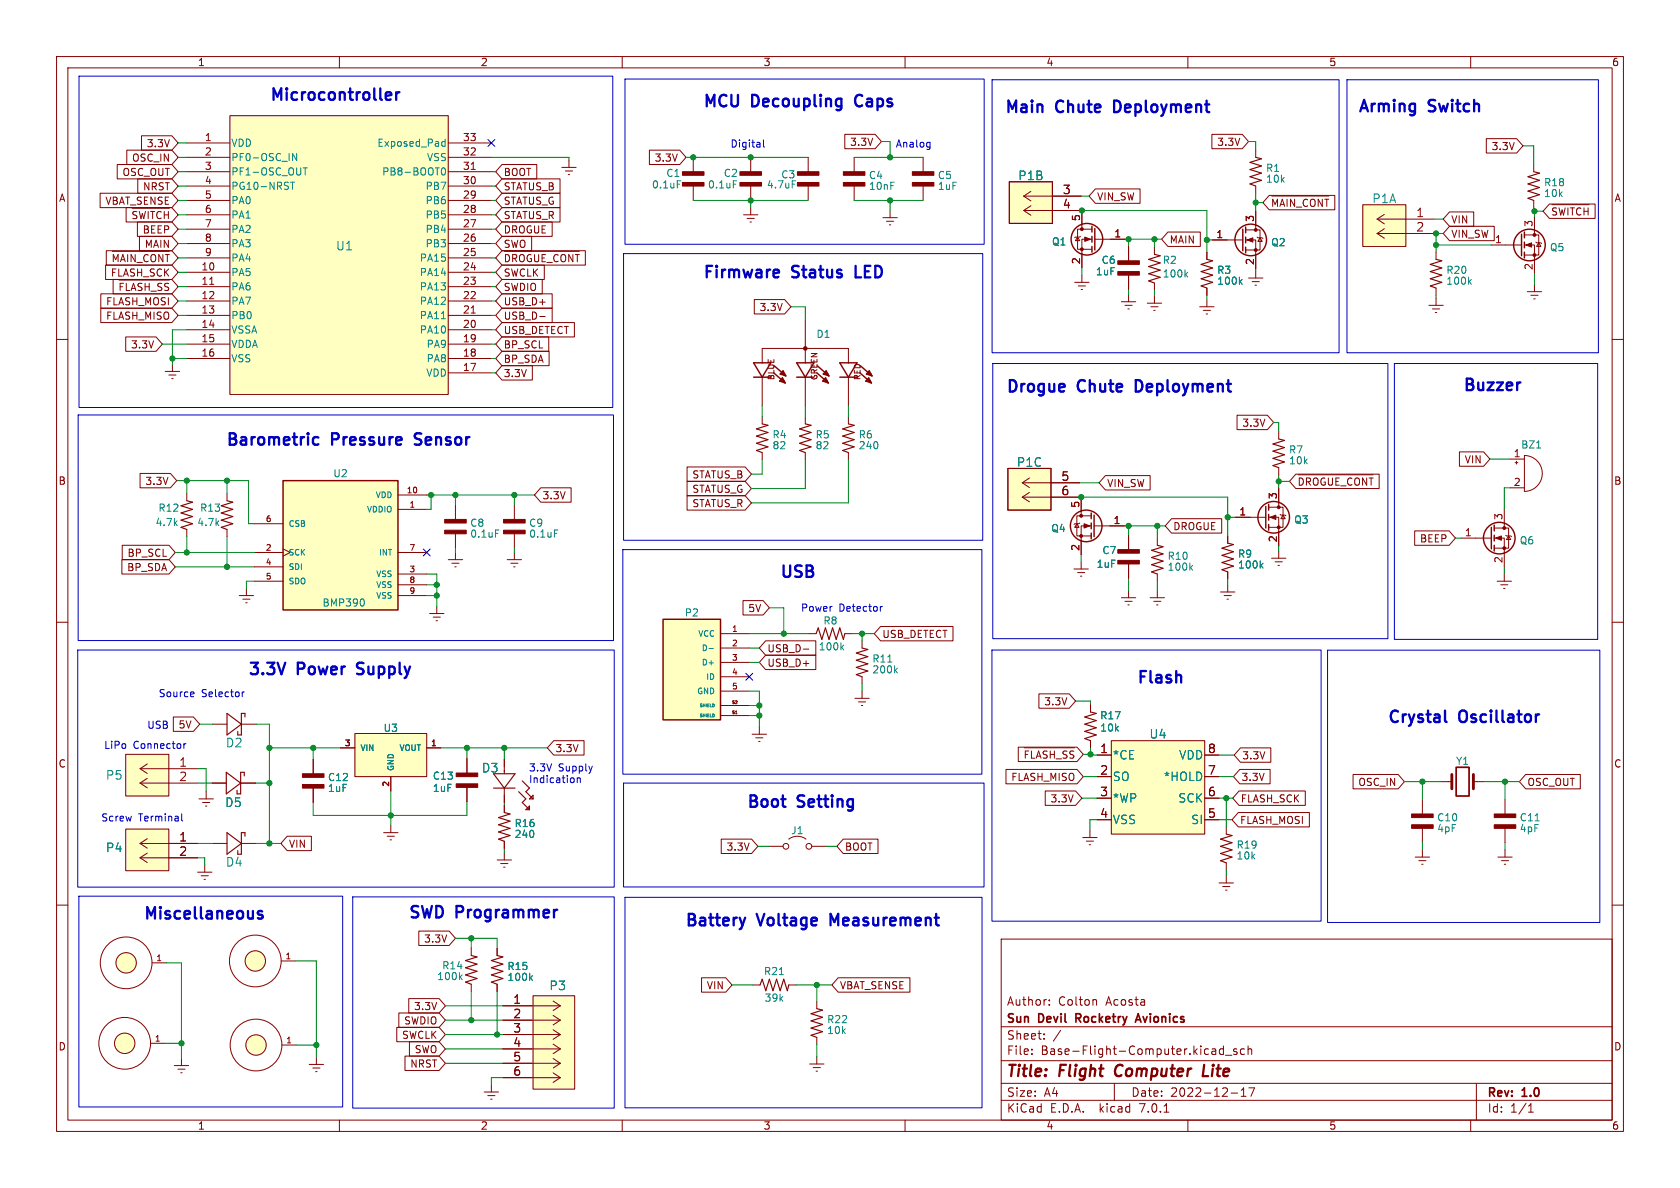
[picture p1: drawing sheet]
<svg xmlns="http://www.w3.org/2000/svg" width="297mm" height="210mm" viewBox="0 0 297 210" stroke-linecap="round" stroke-linejoin="round" font-family="sans-serif">
<g fill="none" stroke="#840000" stroke-width=".18">
<path d="M10 10h277v190h-277zM12 12h273v186h-273zM60 10v2M110 10v2M160 10v2M210 10v2M260 10v2M17.7 34.2h12.7l1.1 1.2-1.1 1.3h-12.7zM20.7 29.1h9.7l1.1 1.3-1.1 1.2h-9.7zM22.3 36.7h8.1l1.1 1.3-1.1 1.2h-8.1zM22.4 26.5h8l1.1 1.3-1.1 1.3h-8zM23.4 36.8h6.5"/>
<path d="M24.2 37.4h-.5l-.2 .2M24.3 39.2h6.1l1.1 1.3-1.1 1.3h-6.1zM24.4 31.6h6l1.1 1.3-1.1 1.3h-6zM24.6 37.4l.3 1.3M25 24h5.4l1.1 1.3-1.1 1.2h-5.4zM25.7 37.4l-.3 1.3M26.2 37.4v1.3M26.6 37.4h.7M27 37.4v1.3M28.5 37.5l-.4-.1-.3 .3M29 37.4v1.3M29.8 37.4v1.3"/>
<path d="M33 25.3h7.6M33 27.8h7.6M33 38h7.6M33 35.4h7.6M33 30.4h7.6M33 32.9h7.6M40.6 20.4h38.6v49.3h-38.6zM79.2 25.3h7.7M79.2 27.8h7.7M79.2 38h7.7M79.2 35.4h7.7M79.2 30.4h7.7"/>
<path d="M79.2 32.9h7.7M83.3 29.9h.7M88.7 29.1h6.2v2.5h-6.2l-1.1-1.2zM88.7 39.2h8.9v2.6h-8.9l-1.1-1.3zM88.7 34.2h10.3v2.5h-10.3l-1.1-1.3zM88.7 36.7h10.3v2.5h-10.3l-1.1-1.2zM88.7 31.6h10.3v2.6h-10.3l-1.1-1.3zM99.3 29.6h2.6M99.9 30.2h1.3M100.5 30.9h.2M100.6 28.3v1.3M114.8 26.5h5.4l1.1 1.3-1.1 1.3h-5.4z"/>
<path d="M122.6 27.8v2.6M122.6 32.9v2.5M131.4 38h2.6M132.1 38.6h1.2M132.6 39.2h.2M132.7 27.8v2.6M132.7 32.9v2.5M132.7 36.7v1.3M142.9 27.8v2.6M142.9 32.9v2.5M149.4 23.7h5.3l1.1 1.3-1.1 1.3h-5.3zM151 27.8v2.6"/>
<path d="M151 32.9v2.5M156.1 38.5h2.5M156.7 39.1h1.3M157.2 39.8h.3M157.4 37.2v1.3M163.2 27.8v2.6M163.2 32.9v2.5M178.4 32.1h7.7v7.4h-7.7zM181 37.2h10.1M181 37.2l1.2 .8M181 34.7h10.1M181 34.7l1.2 .8"/>
<path d="M182.2 36.4l-1.2 .8M182.2 33.8l-1.2 .9M191.3 37.2v3.3M193.6 33.4h8v2.5h-8l-1.1-1.2zM214.2 23.7h5.4l1.1 1.3-1.1 1.3h-5.4zM222 26.5v1.3M222 32.9v1.3M222 37.3v3.3M224.4 34.5h11.6v2.6h-11.6l-1.1-1.3zM224.8 34.7h10.1M225 36.5v-1.3l.4 .9 .4-.9v1.3M226.3 36.5l.4-1.3 .4 1.3"/>
<path d="M227.5 35.2v1.3M228.9 35.2v1.3l-.8-1.3v1.3M231.2 35.3l-.4-.1-.4 .3M231.6 35.6a.42 .42 0 0 1 .5-.4 .42 .42 0 0 1 .4 .4M233.8 35.2v1.3l-.8-1.3v1.3M234.2 35.2h.7M234.6 35.2v1.3M240.9 36.2h7.6v7.4h-7.6zM243.5 38.7h10.1M243.5 38.7l1.2 .9M244.7 37.9l-1.2 .8M256.3 37.5h4.2v2.5h-4.2l-1.2-1.3z"/>
<path d="M262.8 24.5h5.3l1.1 1.3-1.1 1.3h-5.3zM271.1 29.1v1.3M271.1 35.4v1.3M271.3 38.2v3.3M273.9 36.1h8.1v2.5h-8.1l-1.1-1.3zM274.4 36.2h6.5M275.2 36.8l-.5-.1-.2 .3M275.6 36.7l.3 1.3M276.7 36.7l-.3 1.3M277.2 36.7v1.3M277.6 36.7h.7M278 36.7v1.3"/>
<path d="M279.5 36.9l-.4-.2-.3 .3M280 36.7v1.3M280.8 36.7v1.3M10 60h2M17.8 51.9h12.6l1.1 1.3-1.1 1.3h-12.6zM17.8 54.5h12.6l1.1 1.3-1.1 1.2h-12.6zM18.7 46.9h11.7l1.1 1.2-1.1 1.3h-11.7zM18.8 44.3h11.6l1.1 1.3-1.1 1.3h-11.6zM19.9 44.4h10M20 49.4h10.4l1.1 1.3-1.1 1.2h-10.4zM20 46.3v-1.3l.5 .9 .4-.9v1.3M21.1 49.5h8.8"/>
<path d="M21.3 46.3l.4-1.3 .4 1.3M21.8 50.1h-.6v1.3M22.2 59.6h5.4l1.1 1.2-1.1 1.3h-5.4zM22.3 50.1v1.3M22.6 45v1.3M23.2 51.4l.4-1.3 .4 1.3M23.9 45v1.3l-.7-1.3v1.3M24.7 41.8h5.7l1.1 1.3-1.1 1.2h-5.7zM25.1 50.1h-.5l-.2 .2M25.7 50.1v1.3M26.2 45.1l-.4-.1-.3 .3M26.4 50.1v1.3"/>
<path d="M26.7 45.4a.42 .42 0 0 1 .4-.4 .42 .42 0 0 1 .4 .4M28.6 50.1h-.5l-.2 .2M28.8 45v1.3l-.7-1.3v1.3M29.2 45h.7M29.6 45v1.3M29.8 50.1h-.5l-.2 .2M33 48.1h7.6M33 50.7h7.6M33 53.2h7.6M33 55.8h7.6M33 58.3h7.6M33 45.6h7.6"/>
<path d="M33 43.1h7.6M33 40.5h7.6M37.1 50.3h.7M79.2 48.1h7.7M79.2 50.7h7.7M79.2 53.2h7.7M79.2 55.8h7.7M79.2 58.3h7.7M79.2 45.6h7.7M79.2 43.1h7.7M79.2 40.5h7.7M83.3 55.3h.7"/>
<path d="M88.7 49.4h7.2v2.5h-7.2l-1.1-1.2zM88.7 46.9h7.5v2.5h-7.5l-1.1-1.3zM88.7 44.3h14.8v2.6h-14.8l-1.1-1.3zM88.7 41.8h5.3v2.5h-5.3l-1.1-1.2zM88.7 57h12.8v2.6h-12.8l-1.1-1.3zM88.7 59.6h8.3v2.5h-8.3l-1.1-1.3zM88.7 51.9h8.9v2.6h-8.9l-1.1-1.3zM88.7 54.5h8.9v2.5h-8.9l-1.1-1.2zM89.2 44.4h13.2M90 45.3l-.2-.2-.4-.1v1.3M91.4 45.2l-.3-.2h-.5v1.3M91.8 45.4a.42 .42 0 0 1 .5-.4 .42 .42 0 0 1 .4 .4"/>
<path d="M93.9 45.1h-.5l-.2 .2M94.5 45v1M95.2 45v1M95.4 55.9h1M96.4 45h-.6v1.3M98.7 45.1l-.4-.1-.4 .3M99.2 45.4a.42 .42 0 0 1 .4-.4 .42 .42 0 0 1 .4 .4M101.3 45v1.3l-.8-1.3v1.3M101.7 45h.7M102.1 45v1.3M133.3 53h5.4l1.1 1.2-1.1 1.3h-5.4zM142.4 56.5v7.6"/>
<path d="M190 49.9h2.5M190.5 41.9l.4 .6h-.8zM190.6 50.5h1.3M191 41.8l-.1 .1h-.8l-.1 .1M191.1 51.2h.3M191.3 48.6v1.3M193 42.3h-1.7v5.1M193 40.5h-2.5v3.6h2.5M193.5 42.3h5.4M198.2 53.3h2.6M198.9 54h1.3M199.4 54.6h.2"/>
<path d="M199.5 43.6v2.5M199.5 48.6v2.6M199.5 52.1v1.2M202.8 53.6h2.6M203.5 54.2h1.2M204 54.9h.2M204.1 43.7v1.3M204.1 50v1.3M204.1 52.3v1.3M206.5 41h5.7v2.6h-5.7l-1.1-1.3zM212.1 54.2h2.5M212.7 54.9h1.3"/>
<path d="M213.2 55.5h.3M213.4 44.6v1.2M213.4 50.9v1.3M213.4 53v1.2M214.4 42.4h5.3M220.2 42.4h1.8v5.1M220.2 40.6h2.6v3.6h-2.6M220.7 49.1h2.6M221.4 49.8h1.2M221.9 50.4h.2M222 47.9v1.2M222.2 41.9l.2 .1h.7l.2 .2"/>
<path d="M222.8 42l.3 .7h-.7zM243.5 41.3h10.1M243.5 41.3l1.2 .8M244.7 40.4l-1.2 .9M252.6 54h2.5M253.2 54.6h1.3M253.7 55.2h.3M253.9 44.6v1.2M253.9 50.9v1.3M253.9 52.7v1.3M256.3 40h7.9v2.5h-7.9l-1.2-1.2zM263.7 43.3h5.3"/>
<path d="M269.5 43.3h1.8v5.1M269.5 41.5h2.5v3.6h-2.5M270 51.6h2.5M270.6 52.2h1.3M271.1 52.8h.3M271.3 50.3v1.3M271.5 42.8l.2 .1h.7l.1 .2M272 42.9l.4 .7h-.7zM285 60h2M29.2 65.7h2.5M29.8 66.3h1.3M30.4 66.9h.2"/>
<path d="M30.5 64.4v1.3M33 60.8h7.6M33 63.4h7.6M79.2 60.8h7.7M79.2 63.4h7.7M79.2 65.9h7.7M88.7 64.6h5.4v2.6h-5.4l-1.1-1.3zM88.7 62.1h8.4v2.5h-8.4l-1.1-1.2zM134.7 64.1v-2.5h15.3v2.5M134.7 66.7v5.1M134.7 73.7v1.2M142.4 66.7v5.1"/>
<path d="M142.4 73.7v1.2M150 66.7v5.1M150 73.7v1.2M218.7 73.4h5.4l1.1 1.3-1.1 1.2h-5.4zM226.1 76.3v1.3M258 79.9h4.3l1.1 1.3-1.1 1.2h-4.3zM21.5 98.9h8.4l1.1 1.3-1.1 1.3h-8.4zM21.6 96.4h8.3l1.1 1.3-1.1 1.2h-8.3zM24.8 83.7h5.3l1.1 1.3-1.1 1.2h-5.3zM33 87.2v1.3M33 93.6v1.3M40.1 87.2v1.3"/>
<path d="M40.1 93.6v1.3M45 97.7h5M45 92.6h5M50 97l1.3 .7-1.3 .6M70.4 90h5M70.4 87.5h5M70.4 97.7h5M79.2 98.9h2.6M79.9 99.6h1.3M80.5 89.3v2.5M80.5 94.4v2.5M80.5 97.7v1.2"/>
<path d="M89.7 98.9h2.5M90.3 99.6h1.3M90.9 89.3v2.5M90.9 94.4v2.5M90.9 97.7v1.2M95.6 86.2h5.4v2.6h-5.4l-1.1-1.3zM121.5 82.5h10.2l1.1 1.3-1.1 1.3h-10.2zM121.5 87.6h10.2l1.1 1.3-1.1 1.3h-10.2zM121.5 85.1h10.2l1.1 1.3-1.1 1.2h-10.2zM134.7 80v1.3M142.4 80v1.3M150 80v1.3"/>
<path d="M178.2 82.8h7.6v7.4h-7.6zM180.7 87.9h10.2M180.7 87.9l1.3 .8M180.7 85.3h10.2M180.7 85.3l1.3 .9M182 87l-1.3 .9M182 84.5l-1.3 .8M190.4 92.6l.4 .6h-.8zM190.9 92.5l-.1 .1h-.8l-.1 .1M191.1 87.9v3.3M191.1 99.3v1.3M192.9 93h-1.8v5"/>
<path d="M192.9 91.2h-2.5v3.5h2.5M193.4 93h5.4M195.4 84.1h7.9v2.5h-7.9l-1.1-1.3zM199.5 94.6v2.6M199.5 99.7v2.5M204.6 95.1v1.3M207.1 91.7h8.9v2.5h-8.9l-1.1-1.2zM217 94.7v1.3M218.4 91.4h5.4M224.3 91.4h1.8v5.1M224.3 89.7h2.5v3.5h-2.5M224.8 98.7h2.5"/>
<path d="M225.4 99.3h1.3M225.9 99.9h.3M226.1 82.7v1.2M226.1 86.4v3.3M226.1 97.4v1.3M226.3 90.9l.1 .2h.8l.1 .1M226.8 91.1l.4 .6h-.8zM229.1 83.8h14.7v2.6h-14.7l-1.1-1.3zM229.5 83.9h13.3M230.4 84.8l-.2-.2-.5-.1v1.3M231.7 84.7l-.3-.2h-.4v1.3M232.2 84.9a.42 .42 0 0 1 .4-.4 .42 .42 0 0 1 .4 .4"/>
<path d="M234.2 84.6h-.5l-.1 .2M234.8 84.5v1M235.6 84.5v1M236.8 84.5h-.6v1.3M239 84.6l-.4-.1-.3 .3M239.5 84.9a.42 .42 0 0 1 .4-.4 .42 .42 0 0 1 .4 .4M241.6 84.5v1.3l-.7-1.3v1.3M242 84.5h.8M242.4 84.5v1.3M250.1 93.9h6.1l1.1 1.2-1.1 1.3h-6.1zM258.3 95.1h5.4M264.2 95.1h1.7v5.1"/>
<path d="M264.2 93.3h2.5v3.6h-2.5M265.9 90v3.3M266.2 94.6l.1 .1h.8l.1 .2M266.7 94.7l.4 .7h-.8zM267 81.2h2.5M267 86.2h2.5M267.8 81.8h.6M268.1 81.5v.5M269.5 80.5a3.2 3.2 0 0 1 3.2 3.2 3.2 3.2 0 0 1-3.2 3.2zM10 110h2M42.3 105.3h2.5M42.9 105.9h1.3"/>
<path d="M43.4 106.6h.3M43.6 104v1.3M45 102.7h5M45 100.2h5M70.4 103.4h5M70.4 105.3h5M70.4 101.5h5M75.9 108.5h2.6M76.6 109.1h1.3M77.1 109.7h.2M77.2 107.2v1.3M80.4 100.2h.2"/>
<path d="M90.8 100.2h.3M127.4 112h5.1M127.4 114.6h5.1M127.4 117.1h5.1M127.4 119.6h5.1M131.4 106.2h3.5l1.1 1.2-1.1 1.3h-3.5zM135.4 115.8h8.8v2.6h-8.8l-1.2-1.3zM135.4 113.3h8.8v2.5h-8.8l-1.2-1.2zM142 114.7h1M143 112h1.3M149.4 112h1.2M152.4 113.3v1.3"/>
<path d="M152.4 119.6v1.3M155.7 110.7h12.8v2.6h-12.8l-1.1-1.3zM189.9 100.6h2.5M190.5 101.2h1.3M191 101.9h.3M198.2 105.7h2.6M198.9 106.3h1.3M199.4 106.9h.2M199.5 104.4v1.3M203.3 105.7h2.6M204 106.3h1.2M204.5 106.9h.2"/>
<path d="M204.6 101.5v1.2M204.6 104.4v1.3M215.8 104.6h2.5M216.4 105.3h1.3M216.9 105.9h.3M217 101.1v1.3M217 103.4v1.2M264.7 102.7h2.5M265.3 103.4h1.3M265.8 104h.3M265.9 101.5v1.2M285 110h2"/>
<path d="M22.2 133.4h7.6v7.3h-7.6zM24.8 138.4h10.1M24.8 138.4l1.2 .9M24.8 135.9h10.1M24.8 135.9l1.2 .8M26 137.6l-1.2 .8M26 135.1l-1.2 .8M30.6 126.7h3.6l1.1 1.3-1.1 1.3h-3.6zM36.4 140v1.2M37.5 138.4h2.5M37.6 128h2.5M42.7 138.4h2.5"/>
<path d="M42.8 128h2.5M55.4 134.2v2.6M55.4 139.3v2.6M60.2 132.2h2.5M62.7 129.7h12.7v7.6h-12.7zM69.1 137.3v2.5M75.4 132.2h2.6M82.5 134.1v2.6M82.5 139.2v2.5M89.2 134.2v2.6M89.2 139.3v2.6M97.9 130.9h5.4v2.6h-5.4l-1.1-1.3z"/>
<path d="M127.4 122.2h5.1M127.4 126.5h5.1M127.4 124.7h5.1M133 129.8h2.5M133.6 130.4h1.3M134.1 131.1h.3M134.2 128.5v1.3M151.1 123.4h2.6M151.8 124.1h1.2M152.3 124.7h.2M152.4 122.2v1.2M177.8 136h12.6l1.1 1.3-1.1 1.3h-12.6z"/>
<path d="M180 132.1h10.4l1.1 1.3-1.1 1.2h-10.4zM181.1 132.2h8.9M181.9 132.8h-.6v1.2M182.3 132.8v1.2M183.2 134l.4-1.2 .4 1.2M183.7 122.7h5.3l1.1 1.2-1.1 1.3h-5.3zM184.8 139.8h5.4l1.1 1.3-1.1 1.3h-5.4zM185.1 132.8h-.5l-.2 .2M185.7 132.8v1.2M186.4 132.8v1.2M188.6 132.8h-.4l-.3 .2M189.8 132.8h-.4l-.3 .2"/>
<path d="M192.8 124.6v1.3M192.8 130.9v1.3M193.9 133.5h2.6M193.9 137.3h2.6M196.5 130.9h16.5v16.5h-16.5zM213 133.5h2.5M213 137.3h2.5M219 139.8h11.8v2.6h-11.8l-1.1-1.3zM219.2 136h5.3v2.6h-5.3l-1.1-1.3zM219.3 132.2h5.4v2.5h-5.4l-1.1-1.2zM239.2 136.9h8l1.1 1.3-1.1 1.2h-8zM254.8 138.2h1.9"/>
<path d="M260.5 138.2h1.9M269.7 136.9h9.7v2.5h-9.7l-1.1-1.2zM10 160h2M22.2 146.6h7.6v7.3h-7.6zM24.8 149.1h10.1M24.8 151.6h10.1M24.8 151.6l1.2 .9M24.8 149.1l1.2 .8M26 150.8l-1.2 .8M26 148.3l-1.2 .8M34.9 154.2h2.6M35.2 141.2h2.5"/>
<path d="M35.6 154.8h1.2M35.8 141.9h1.3M36.1 155.4h.2M36.2 152.9v1.3M36.3 142.5h.3M37.6 149.1h2.5M42.8 149.1h2.5M50.8 147.8h4.2v2.6h-4.2l-1.1-1.3zM67.8 147.2h2.6M68.5 147.8h1.2M69 148.5h.2M69.1 145.9v1.3"/>
<path d="M87.9 152h2.5M88.5 152.7h1.3M89 153.3h.3M89.2 142.4v1.2M89.2 148.7v1.3M89.2 150.7v1.3M127.5 148.3h5.4l1.1 1.3-1.1 1.3h-5.4zM135.9 149.6h2.5M139.4 148.3a2.54 2.54 0 0 1 3.1 0M143.5 149.6h2.5M149.1 148.3h6.1v2.6h-6.1l-1.1-1.3zM191.4 148.1h2.6"/>
<path d="M192 148.7h1.3M192.6 149.3h.2M192.7 146.8v1.3M193.9 141.1h2.6M193.9 144.9h2.6M213 141.1h2.5M213 144.9h2.5M215.5 156.1h2.6M216.2 156.7h1.2M216.7 157.4h.2M216.8 146.2v1.2M216.8 152.5v1.3"/>
<path d="M216.8 154.8v1.3M218.9 143.6h12.6v2.6h-12.6l-1.1-1.3zM250.2 151.5h2.5M250.8 152.1h1.3M251.3 152.8h.3M251.5 141.4v2.5M251.5 146.4v2.6M251.5 150.2v1.3M264.8 151.5h2.5M265.4 152.1h1.3M265.9 152.8h.3M266.1 141.4v2.5"/>
<path d="M266.1 146.4v2.6M266.1 150.2v1.3M285 160h2M26.9 170.2h2.5M49.7 169.9h2.5M70.5 179.1h7.1l1.1 1.2-1.1 1.3h-7.1zM72.3 176.5h5.3l1.1 1.3-1.1 1.3h-5.3zM74 164.6h5.4l1.1 1.3-1.1 1.2h-5.4zM83.3 167.6v1.3M83.3 174v1.3M87.9 167.6v1.3M87.9 174v1.3"/>
<path d="M88.9 177.8h10.2M94.2 176h7.4v16.5h-7.4zM97.8 179.5l1.3 .8M97.8 177l1.3 .8M99.1 177.8l-1.3 .8M124 172.8h4.3l1.1 1.3-1.1 1.3h-4.3zM133.1 174.1h1.3M139.4 174.1h1.3M144.4 177v1.3M148.2 172.8h12.7v2.6h-12.7l-1.1-1.3zM177 166h108v32h-108zM185.5 177.6v.1"/>
<path d="M185.5 176.8v.1M193.6 176.7l.3 .2v.8M26.6 184.4h2.6M30.8 188.4h2.6M31.4 189h1.3M32 189.6h.2M32.1 187.1v1.3M49.8 184.7h2.6M54.7 188.2h2.5M55.3 188.8h1.3M55.8 189.4h.3M55.9 186.9v1.3"/>
<path d="M60 198v2M70.1 181.6h7.5l1.1 1.3-1.1 1.3h-7.5zM71.6 186.7h6l1.1 1.3-1.1 1.2h-6zM72.4 184.1h5.2l1.1 1.3-1.1 1.3h-5.2zM85.6 193h2.5M86.2 193.7h1.3M86.7 194.3h.3M86.9 191.8v1.2M88.9 185.4h10.2M88.9 190.5h10.2M88.9 188h10.2M88.9 182.9h10.2"/>
<path d="M88.9 180.3h10.2M97.8 189.7l1.3 .8M97.8 187.1l1.3 .9M97.8 184.6l1.3 .8M97.8 182l1.3 .9M99.1 190.5l-1.3 .8M99.1 188l-1.3 .8M99.1 185.4l-1.3 .9M99.1 182.9l-1.3 .8M99.1 180.3l-1.3 .9M110 198v2M143.1 188.1h2.6"/>
<path d="M143.8 188.7h1.2M144.3 189.4h.2M144.4 183.4v1.3M144.4 186.8v1.3M160 198v2M177 194.5h108M177 191.5h108M177 187.5h108M177 181.5h108M182.4 186.3v.1M182.4 185.5v.1M184.6 183.6v.1"/>
<path d="M184.6 182.8v.1M197 191.5v3M205.8 196.6h.8M210 198v2M214.9 185.5v.9M214.9 186.3l-.1 .1M214.9 185.8h-.1M216.3 184.9v1.5M216.3 185.5l-.4-.1-.3 .3v.4l.1 .2h.6M216.6 186.5h1.2M217.6 193.2h1.2M218.6 185.5l-.3-.1-.2 .2v.2l.5 .2v.3h-.5"/>
<path d="M219.4 193.8h.9M219.4 192.7l.5-.4v1.5M220 185.5l-.4-.1-.3 .3v.4l.1 .2h.6M220.6 185.5l.3-.1 .3 .1 .1 .9M220.6 184.9v1.5M220.8 192.3h1l-.7 1.5M260 198v2M261 191.5v6.5M270.2 196.6h.9M270.2 195.5l.4-.4v1.5"/>
<circle cx="138.9" cy="149.6" r=".51"/>
<circle cx="143" cy="149.6" r=".51"/>
<circle cx="22.3" cy="170.2" r="4.6"/>
<circle cx="22.3" cy="170.2" r="1.8"/>
<circle cx="45.1" cy="169.9" r="4.6"/>
<circle cx="45.1" cy="169.9" r="1.8"/>
<circle cx="22" cy="184.4" r="4.6"/>
<circle cx="22" cy="184.4" r="1.8"/>
<circle cx="45.3" cy="184.7" r="4.6"/>
<circle cx="45.3" cy="184.7" r="1.8"/>
</g>
<path d="M197.3 188.7l-.2 .7 .1 .4M212.9 188.2l-.3 2h1" fill="none" stroke="#840000" stroke-width=".4"/>
<path d="M257.4 135.6h2.3v5.1h-2.3zM200.7 180.7l.5-1.5 .5 1.5M200.9 180.3h.7" fill="none" stroke="#840000" stroke-width=".3"/>
<g fill="#840000" stroke="#840000" stroke-width=".18">
<path d="M249.6 145.8h3.8v.6h-3.8z"/>
<path d="M249.6 143.9h3.8v.6h-3.8z"/>
<path d="M264.2 145.8h3.8v.6h-3.8z"/>
<path d="M264.2 143.9h3.8v.6h-3.8z"/>
<path d="M264.4 95.1l1-.4v.8z"/>
<path d="M269.7 43.3l1.1-.4v.8z"/>
<path d="M191.8 41.9l1 .4-1 .4z"/>
<path d="M191.6 92.6l1.1 .4-1.1 .3z"/>
<path d="M197.6 99.1h3.8v.6h-3.8z"/>
<path d="M197.6 97.2h3.8v.6h-3.8z"/>
<path d="M224.5 91.4l1.1-.3v.7z"/>
<path d="M197.6 48h3.8v.6h-3.8z"/>
<path d="M197.6 46.1h3.8v.6h-3.8z"/>
<path d="M220.5 42.4l1-.4v.8z"/>
<path d="M130.8 32.3h3.8v.6h-3.8z"/>
<path d="M130.8 30.4h3.8v.6h-3.8z"/>
<path d="M120.6 32.3h3.9v.6h-3.9z"/>
<path d="M120.6 30.4h3.9v.6h-3.9z"/>
<path d="M141 32.3h3.8v.6h-3.8z"/>
<path d="M141 30.4h3.8v.6h-3.8z"/>
<path d="M149.1 32.3h3.8v.6h-3.8z"/>
<path d="M149.1 30.4h3.8v.6h-3.8z"/>
<path d="M78.6 93.7h3.8v.7h-3.8z"/>
<path d="M78.6 91.8h3.8v.7h-3.8z"/>
<path d="M161.3 32.3h3.8v.6h-3.8z"/>
<path d="M161.3 30.4h3.8v.6h-3.8z"/>
<path d="M80.6 138.6h3.9v.6h-3.9z"/>
<path d="M80.6 136.7h3.9v.6h-3.9z"/>
<path d="M89 93.7h3.8v.7h-3.8z"/>
<path d="M89 91.8h3.8v.7h-3.8z"/>
<path d="M53.5 138.7h3.8v.6h-3.8z"/>
<path d="M53.5 136.8h3.8v.6h-3.8z"/>
<circle cx="265.9" cy="96.9" r=".25"/>
<circle cx="265.9" cy="93.3" r=".25"/>
<circle cx="271.3" cy="45.1" r=".25"/>
<circle cx="271.3" cy="41.5" r=".25"/>
<circle cx="191.3" cy="44.1" r=".25"/>
<circle cx="191.3" cy="40.5" r=".25"/>
<circle cx="191.1" cy="94.7" r=".25"/>
<circle cx="191.1" cy="91.2" r=".25"/>
<circle cx="226.1" cy="93.2" r=".25"/>
<circle cx="226.1" cy="89.7" r=".25"/>
<circle cx="222" cy="44.2" r=".25"/>
<circle cx="222" cy="40.6" r=".25"/>
</g>
<g fill="#ffffc2" stroke="#ffffc2" stroke-width=".18">
<path d="M117.2 109.5h10.2v17.8h-10.2z"/>
<path d="M240.9 36.2h7.6v7.4h-7.6z"/>
<path d="M94.2 176h7.4v16.5h-7.4z"/>
<path d="M62.7 129.7h12.7v7.6h-12.7z"/>
<path d="M40.6 20.4h38.6v49.3h-38.6z"/>
<path d="M178.2 82.8h7.6v7.4h-7.6z"/>
<path d="M22.2 133.4h7.6v7.3h-7.6z"/>
<path d="M196.5 130.9h16.5v16.5h-16.5z"/>
<path d="M178.4 32.1h7.7v7.4h-7.7z"/>
<path d="M22.2 146.6h7.6v7.3h-7.6z"/>
<path d="M50 85h20.4v22.8h-20.4z"/>
<circle cx="45.3" cy="184.7" r="1.8"/>
<circle cx="45.1" cy="169.9" r="1.8"/>
<circle cx="22.3" cy="170.2" r="1.8"/>
<circle cx="22" cy="184.4" r="1.8"/>
</g>
<g fill="none" stroke="#840000" stroke-width=".25">
<path d="M193 40v1M193 41.8v1M193 43.6v1M193.5 40.4v3.8M219.7 40.5v3.8M220.2 40.1v1M220.2 41.9v1M220.2 43.7v1M269 41.4v3.8M269.5 41v1M269.5 42.8v1M269.5 44.6v1"/>
<path d="M133.2 64.1h3.1l-1.6 2.6zM133.2 66.7h3.1M136.8 65.9l2 1.8M136.9 64.7l2 1.7M137.8 67.4l.5-.6 .5 .9M137.8 67.4l1 .3M137.9 66.1l.5-.5 .5 .8M137.9 66.1l1 .3M138.3 67l.1 .2M138.4 65.7l.1 .3M138.6 67.3v.1h-.8M138.7 66v.1h-.8"/>
<path d="M140.8 64.1h3.1l-1.5 2.6zM140.8 66.7h3.1M144.4 65.9l2 1.8M144.5 64.7l2 1.7M145.5 67.4l.4-.6 .5 .9M145.5 67.4l.9 .3M145.6 66.1l.4-.5 .5 .8M145.6 66.1l.9 .3M145.9 67l.1 .2M146 65.7l.1 .3M146.2 67.3v.1h-.7M146.3 66v.1h-.7"/>
<path d="M148.5 64.1h3l-1.5 2.6zM148.5 66.7h3M152 65.9l2.1 1.8M152.1 64.7l2.1 1.7M153.1 67.4l.5-.6 .5 .9M153.1 67.4l1 .3M153.2 66.1l.5-.5 .5 .8M153.2 66.1l1 .3M153.5 67l.1 .2M153.6 65.7l.1 .3M153.8 67.3v.1h-.7M153.9 66v.1h-.7"/>
<path d="M50 85h20.4v22.8h-20.4zM192.9 90.7v1M192.9 92.5v1M192.9 94.2v1.1M193.4 91.1v3.8M223.8 89.5v3.8M224.3 89.2v1M224.3 90.9v1M224.3 92.7v1M263.7 93.2v3.8M264.2 92.8v1.1M264.2 94.6v1"/>
<path d="M264.2 96.4v1M117.2 109.5h10.2v17.8h-10.2z"/>
<circle cx="192.2" cy="42.3" r="2.79"/>
<circle cx="221.1" cy="42.4" r="2.79"/>
<circle cx="270.4" cy="43.3" r="2.79"/>
<circle cx="192" cy="93" r="2.79"/>
<circle cx="225.2" cy="91.4" r="2.79"/>
<circle cx="265" cy="95.1" r="2.79"/>
</g>
<g fill="none" stroke="#008484" stroke-width=".18">
<path d="M51.4 32.2h.7M51.7 27.1l.7 1.3v-1.3M51.7 32.2v1.3M53.6 29.7h.7M54 29.7v1.2M78.1 25.6l.2 .3 .4-.1M78.1 29.8l.2-.1a.68 .68 0 0 1 .5 .6 .68 .68 0 0 1-.5 .6l-.2-.1-.1-.3zM78.7 24.6v1.3M78.7 25.1l-.4-.1-.2 .3M119.7 32h.6M78 56.3h.8M209.6 48.5l.4 .5"/>
<path d="M210 48.1l-.5 .5M219.2 49.8l.4 .5M219.6 49.4l-.5 .5M259.7 49.8l.4 .5M260.1 49.4l-.5 .5M87.6 93.7h.6M98 93.7h.6M210.8 100l-.4 .4M222.9 99.9l.4 .5M223.3 99.6l-.5 .5M64.3 106l.1 .4-.1 .6M125.3 114.6h.8"/>
<path d="M148.8 114.4l.4 .5M149.2 114l-.5 .5M158.3 118.5l.3 .5M158.6 118.1l-.4 .5M210.5 100.3l.3 .5M81.3 172.7l.4 .5M81.7 172.3l-.5 .5M93.8 172.8l.3 .5M94.1 172.5l-.5 .5"/>
</g>
<g fill="none" stroke="#840000" stroke-width=".2">
<path d="M222 27.8l1 .3-2 .6 2 .6-2 .7 2 .6-2 .6 2 .7-2 .6 1 .4M271.1 30.4l1.1 .2-2.1 .6 2.1 .7-2.1 .6 2.1 .6-2.1 .7 2.1 .6-2.1 .7 1 .3M204.1 45l1 .2-2 .6 2 .7-2 .6 2 .7-2 .6 2 .6-2 .7 1 .3M213.4 45.8l1 .3-2.1 .6 2.1 .7-2.1 .6 2.1 .6-2.1 .7 2.1 .6-2.1 .6 1.1 .4M253.9 45.8l1 .3-2 .6 2 .7-2 .6 2 .6-2 .7 2 .6-2 .6 1 .4M134.7 74.9l1.1 .3-2.1 .6 2.1 .7-2.1 .6 2.1 .6-2.1 .7 2.1 .6-2.1 .6 1 .4M142.4 74.9l1 .3-2 .6 2 .7-2 .6 2 .6-2 .7 2 .6-2 .6 1 .4M150 74.9l1 .3-2 .6 2 .7-2 .6 2 .6-2 .7 2 .6-2 .6 1 .4M226.1 77.6l1 .3-2.1 .6 2.1 .6-2.1 .7 2.1 .6-2.1 .6 2.1 .7-2.1 .6 1.1 .4M33 88.5l1 .3-2 .6 2 .6-2 .7 2 .6-2 .6 2 .7-2 .6 1 .4M40.1 88.5l1 .3-2 .6 2 .6-2 .7 2 .6-2 .6 2 .7-2 .6 1 .4M204.6 96.4l1 .2-2 .7 2 .6-2 .7 2 .6-2 .6 2 .7-2 .6 1 .4"/>
<path d="M217 96l1.1 .3-2.1 .6 2.1 .6-2.1 .7 2.1 .6-2.1 .6 2.1 .7-2.1 .6 1 .4M144.3 112l.4-1 .6 2 .6-2 .7 2 .6-2 .6 2 .7-2 .6 2 .3-1M152.4 114.6l1 .2-2 .6 2 .7-2 .6 2 .6-2 .7 2 .6-2 .7 1 .3M40 136.5l2.5 1.9-2.5 1.9zM40.1 126.1l2.6 1.9-2.6 1.9zM43.2 137.2v-.7h-.7v3.8h-.6v-.6M43.3 126.7v-.6h-.6v3.8h-.7v-.6M87.2 139.3h3.9M87.2 136.8h3.9l-1.9 2.5zM91.7 140l1.3 1.2-.7 .7 1.3 1.2M92.3 138l1.3 1.3-.6 .7 1.2 1.2M192.8 125.9l1 .2-2 .6 2 .7-2 .6 2 .7-2 .6 2 .6-2 .7 1 .3"/>
<path d="M40.1 147.2l2.6 1.9-2.6 1.9zM43.3 147.8v-.6h-.6v3.8h-.7v-.6M89.2 143.6l1 .3-2.1 .6 2.1 .7-2.1 .6 2.1 .6-2.1 .7 2.1 .6-2.1 .6 1.1 .4M93 143.1l.6-.6v.6zM93.6 141.2l.6-.6v.6zM216.8 147.4l1 .3-2 .6 2 .7-2 .6 2 .6-2 .7 2 .6-2 .6 1 .4M83.3 168.9l1 .3-2 .6 2 .6-2 .7 2 .6-2 .6 2 .7-2 .6 1 .4M87.9 168.9l1 .3-2 .6 2 .6-2 .7 2 .6-2 .6 2 .7-2 .6 1 .4M134.4 174.1l.3-1 .7 2 .6-2 .7 2 .6-2 .6 2 .7-2 .6 2 .2-1M144.4 178.3l1 .3-2 .6 2 .6-2 .7 2 .6-2 .6 2 .7-2 .6 1 .4"/>
</g>
<circle cx="142.4" cy="61.6" r=".2" fill="none" stroke="#840000" stroke-width=".41"/>
<path d="M256.7 136.9v2.5M260.5 136.9v2.5" fill="none" stroke="#840000" stroke-width=".51"/>
<g fill="none" stroke="#0000c2" stroke-width=".18">
<path d="M14 13.5h94.3v58.5h-94.3zM110.5 14h63.5v29.2h-63.5zM175.4 14.1h61.3v48.3h-61.3zM238.1 14.1h44.5v48.3h-44.5zM135 24.7v1.1l.1 .2M164.3 25.2h.1M164.4 25.2v1.1M164.4 25.9l-.1 .1M110.2 44.8h63.5v50.7h-63.5zM13.8 73.4h94.7v39.8h-94.7zM175.5 64.3h69.9v48.6h-69.9zM246.5 64.3h35.9v48.7h-35.9z"/>
<path d="M110.1 97.2h63.5v39.7h-63.5zM13.7 114.9h94.9v41.9h-94.9zM155.6 107.2v.8M156 107.2l-.4 .2M175.4 114.9h58.2v47.9h-58.2zM234.7 114.9h48.1v48.2h-48.1zM32.5 131.5v.8M32.9 131.5l-.4 .2M34.1 122.3l.2 .3-.6 .1M34.2 123.1l-.1 .1M42.8 122.3v.9M43.2 122.3l-.4 .3"/>
<path d="M102 137.5v.9M102 137.6l.2-.1 .3 .1 .1 .8M110.2 138.4h63.8v18.4h-63.8zM13.9 158.4h46.7v37.3h-46.7zM32.1 143.9v1.1l.2 .1M62.4 158.5h46.2v37.4h-46.2zM110.5 158.6h63.1v37.2h-63.1z"/>
</g>
<path d="M70 16.3v1.4M70.6 16.3a.52 .52 0 0 0-.6 .4M55.7 77.3l.6 .1M56.3 78.5l-.6 .1M45.7 161.6l.7 .2 .1 .2-.1 .3-.6 .1M45.7 161.1l.2-.1 .5 .1" fill="none" stroke="#0000c2" stroke-width=".41"/>
<g fill="none" stroke="#008400" stroke-width=".18">
<path d="M31.5 25.3h1.5M31.5 38h1.5M31.5 35.4h1.5M31.5 30.4h1.5M31.5 27.8h1.5M31.5 32.9h1.5M86.9 38h.7M86.9 35.4h.7M86.9 30.4h.7M86.9 27.8h13.7v.5M86.9 32.9h.7M121.3 27.8h21.6"/>
<path d="M122.6 35.4h20.3M132.7 35.4v1.3M151 35.4h12.2M151 27.8h12.2M155.8 25h1.6v2.8M157.4 35.4v1.8M191.1 34.7h1.4M191.1 37.2h22.3v7.4M220.7 25h1.3v1.5M222 34.2v3.1M222 35.8h1.3M253.6 38.7h1.5"/>
<path d="M269.2 25.8h1.9v3.3M271.1 36.7v.6h1.7M271.3 37.3v.9M31.5 45.6h1.5M31.5 43.1h1.5M31.5 40.5h1.5M31.5 55.8h1.5M31.5 50.7h1.5M31.5 53.2h1.5M31.5 48.1h1.5M33 58.3h-2.5v6.1M86.9 58.3h.7"/>
<path d="M86.9 45.6h.7M86.9 43.1h.7M86.9 40.5h.7M86.9 55.8h.7M86.9 50.7h.7M86.9 53.2h.7M86.9 48.1h.7M139.8 54.2h2.6v2.3M191.3 47.4v1.2M198.9 42.3h6.5M199.5 42.3v1.3M199.5 51.2v.9"/>
<path d="M204.1 42.3v1.4M204.1 51.3v1M213.4 52.2v.8M213.4 42.4h1M222 47.5v.4M253.6 41.3h1.5M253.9 41.3v3.3M253.9 52.2v.5M253.9 43.3h9.8M271.3 48.4v1.9M28.7 60.8h4.3M30.5 63.4h2.5"/>
<path d="M86.9 63.4h.7M86.9 60.8h.7M86.9 65.9h.7M134.7 71.8v1.9M142.4 71.8v1.9M150 71.8v1.9M225.2 74.7h.9v1.6M31 97.7h14M31.2 85h12.7v7.6h1.1M33 85v2.2M33 94.9v2.8M40.1 85v2.2"/>
<path d="M40.1 94.9v5.3M75.4 87.5h19.1M76.2 87.5v2.5h-.8M80.5 87.5v1.8M80.5 96.9v.8M90.9 87.5v1.8M90.9 96.9v.8M134.7 81.3v2.5h-1.9M142.4 81.3v5.1h-9.6M150 81.3v7.6h-17.2M190.9 87.9h26.1v6.8M190.9 85.3h3.4"/>
<path d="M191.1 98v1.3M198.8 93h7.2M199.5 93v1.6M204.6 93v2.1M217 91.4h1.4M226.1 83.9v2.5M226.1 96.5v.9M226.1 85.1h1.9M257.3 95.1h1M263.4 81.2h3.6M267 86.2h-1.1v3.8M31 100.2h14"/>
<path d="M45 102.7h-1.4v1.3M75.4 101.5h1.8v5.7M75.4 103.4h1.8M75.4 105.3h1.8M132.5 112h10.5M132.5 114.6h1.7M132.5 117.1h1.7M136 107.4h2.6v4.6M150.6 112h4M152.4 112v1.3M199.5 102.2v2.2M204.6 102.7v1.7"/>
<path d="M217 102.4v1M265.9 100.2v1.3M34.9 138.4h2.6M34.9 135.9h1.5v4.1M35.3 128h2.3M45.2 138.4h2.4M45.3 128h2.3v21.1M47.6 132.2h12.6M55.4 132.2v2M69.1 139.8v6.1M78 132.2h18.8M82.5 132.2v1.9"/>
<path d="M89.2 132.2v2M132.5 122.2h1.7v6.3M132.5 126.5h1.7M132.5 124.7h1.7M152.4 120.9v1.3M190.1 123.9h2.7v.7M191.5 137.3h2.4M191.5 133.4h1.3M192.8 132.2v1.3h1.1M215.5 137.3h2.6M215.5 133.5h2.7M248.3 138.2h6.5"/>
<path d="M251.5 138.2v3.2M262.4 138.2h6.2M266.1 138.2v3.2M34.9 149.1h2.7M34.9 151.6h1.3v1.3M45.3 149.1h4.4M82.5 141.7v2.4h-27.1v-2.2M89.2 141.9v.5M89.2 150v.7M134 149.6h1.9M146 149.6h2M191.3 141.1h2.6"/>
<path d="M193.9 144.9h-1.2v1.9M215.5 144.9h2.3M215.5 141.1h2.4M216.8 141.1v5.1M216.8 153.8v1M251.5 149v1.2M266.1 149v1.2M29.4 170.2h2.7v16.9M52.2 169.9h3.7v17M78.7 177.8h10.2M80.5 165.9h7.4v1.7M83.3 165.9v1.7"/>
<path d="M83.3 175.3v5M87.9 175.3v7.6M129.4 174.1h3.7M140.7 174.1h6.4M144.4 174.1v2.9M29.2 184.4h2.9M52.4 184.7h3.5M78.7 182.9h10.2M78.7 180.3h10.2M78.7 188h10.2M78.7 185.4h10.2M88.9 190.5h-2v1.3"/>
<path d="M144.4 184.7v2.1"/>
</g>
<path d="M86.3 24.7l1.2 1.2M87.5 24.7l-1.2 1.2M74.8 97.1l1.2 1.2M76 97.1l-1.2 1.2M131.9 119l1.2 1.2M133.1 119l-1.2 1.2" fill="none" stroke="#000084" stroke-width=".18"/>
<g fill="#008400" stroke="#008400" stroke-width=".18">
<circle cx="33" cy="85" r=".46"/>
<circle cx="40.1" cy="100.2" r=".46"/>
<circle cx="40.1" cy="85" r=".46"/>
<circle cx="80.5" cy="87.5" r=".46"/>
<circle cx="76.2" cy="87.5" r=".46"/>
<circle cx="90.9" cy="87.5" r=".46"/>
<circle cx="157.4" cy="35.4" r=".46"/>
<circle cx="157.4" cy="27.8" r=".46"/>
<circle cx="122.6" cy="27.8" r=".46"/>
<circle cx="132.7" cy="27.8" r=".46"/>
<circle cx="30.5" cy="63.4" r=".46"/>
<circle cx="132.7" cy="35.4" r=".46"/>
<circle cx="216.8" cy="141.1" r=".46"/>
<circle cx="251.5" cy="138.2" r=".46"/>
<circle cx="266.1" cy="138.2" r=".46"/>
<circle cx="271.3" cy="37.3" r=".46"/>
<circle cx="253.9" cy="43.3" r=".46"/>
<circle cx="253.9" cy="41.3" r=".46"/>
<circle cx="192.8" cy="133.4" r=".46"/>
<circle cx="199.5" cy="42.3" r=".46"/>
<circle cx="204.1" cy="42.3" r=".46"/>
<circle cx="222" cy="35.8" r=".46"/>
<circle cx="213.4" cy="42.4" r=".46"/>
<circle cx="191.3" cy="37.2" r=".46"/>
<circle cx="199.5" cy="93" r=".46"/>
<circle cx="191.1" cy="87.9" r=".46"/>
<circle cx="226.1" cy="85.1" r=".46"/>
<circle cx="217" cy="91.4" r=".46"/>
<circle cx="204.6" cy="93" r=".46"/>
<circle cx="47.6" cy="132.2" r=".46"/>
<circle cx="47.6" cy="149.1" r=".46"/>
<circle cx="47.6" cy="138.4" r=".46"/>
<circle cx="69.1" cy="144.1" r=".46"/>
<circle cx="83.3" cy="165.9" r=".46"/>
<circle cx="138.6" cy="112" r=".46"/>
<circle cx="152.4" cy="112" r=".46"/>
<circle cx="134.2" cy="126.5" r=".46"/>
<circle cx="87.9" cy="182.9" r=".46"/>
<circle cx="83.3" cy="180.3" r=".46"/>
<circle cx="55.9" cy="184.7" r=".46"/>
<circle cx="32.1" cy="184.4" r=".46"/>
<circle cx="55.4" cy="132.2" r=".46"/>
<circle cx="82.5" cy="132.2" r=".46"/>
<circle cx="89.2" cy="132.2" r=".46"/>
<circle cx="77.2" cy="105.3" r=".46"/>
<circle cx="33" cy="97.7" r=".46"/>
<circle cx="77.2" cy="103.4" r=".46"/>
<circle cx="134.2" cy="124.7" r=".46"/>
<circle cx="144.4" cy="174.1" r=".46"/>
</g>
<g font-size="2.8" fill="#0000c2">
<text x="47.9" y="17.9">Microcontroller</text>
<text x="124.5" y="19.1">MCU</text>
<text x="133.1" y="19.1">Decoupling</text>
<text x="152" y="19.1">Caps</text>
<text x="177.8" y="20.1">Main</text>
<text x="186.9" y="20.1">Chute</text>
<text x="197.7" y="20.1">Deployment</text>
<text x="240.3" y="19.9">Arming</text>
<text x="252.8" y="19.9">Switch</text>
<text x="124.5" y="49.3">Firmware</text>
<text x="140.3" y="49.3">Status</text>
<text x="152" y="49.3">LED</text>
<text x="178.1" y="69.5">Drogue</text>
<text x="190.8" y="69.5">Chute</text>
<text x="201.5" y="69.5">Deployment</text>
<text x="258.8" y="69.2">Buzzer</text>
<text x="40.1" y="78.9">Barometric</text>
<text x="58.8" y="78.9">Pressure</text>
<text x="74.2" y="78.9">Sensor</text>
<text x="138" y="102.2">USB</text>
<text x="44" y="119.4">3.3V</text>
<text x="52.8" y="119.4">Power</text>
<text x="63.9" y="119.4">Supply</text>
<text x="201.2" y="120.9">Flash</text>
<text x="245.5" y="127.9">Crystal</text>
<text x="258.2" y="127.9">Oscillator</text>
<text x="132.2" y="142.9">Boot</text>
<text x="141.2" y="142.9">Setting</text>
<text x="25.6" y="162.6">Miscellaneous</text>
<text x="72.4" y="162.4">SWD Programmer</text>
<text x="121.3" y="163.8">Battery</text>
<text x="134.2" y="163.8">Voltage</text>
<text x="147.6" y="163.8">Measurement</text>
</g>
<g font-size="2.8" fill="#840000">
<text x="178" y="190.8">Title:</text>
<text x="187.4" y="190.8">Flight</text>
<text x="197.8" y="190.8">Computer</text>
<text x="214" y="190.8">Lite</text>
</g>
<g font-size="2.1" fill="#008484">
<text x="180" y="32">P1B</text>
<text x="242.5" y="36.1">P1A</text>
<text x="59.3" y="44.4">U1</text>
<text x="179.7" y="82.7">P1C</text>
<text x="203.2" y="130.7">U4</text>
<text x="18.7" y="138">P5</text>
<text x="39.9" y="132.3">D2</text>
<text x="85.1" y="136.7">D3</text>
<text x="196.7" y="134.4">*CE</text>
<text x="208.4" y="134.4">VDD</text>
<text x="39.7" y="142.8">D5</text>
<text x="196.7" y="138.2">SO</text>
<text x="196.7" y="142">*WP</text>
<text x="205.7" y="138.2">*HOLD</text>
<text x="208.2" y="142">SCK</text>
<text x="196.7" y="145.8">VSS</text>
<text x="210.5" y="145.8">SI</text>
<text x="18.7" y="150.8">P4</text>
<text x="39.9" y="153.4">D4</text>
<text x="97.1" y="175.2">P3</text>
</g>
<g font-size="2.1" fill="#840000">
<text x="187.8" y="34.4">3</text>
<text x="187.8" y="37">4</text>
<text x="250.3" y="38.5">1</text>
<text x="250.3" y="41">2</text>
<text x="187.6" y="85.1">5</text>
<text x="187.6" y="87.6">6</text>
<text x="31.6" y="135.6">1</text>
<text x="194.4" y="133.2">1</text>
<text x="194.4" y="137">2</text>
<text x="213.5" y="137">7</text>
<text x="213.5" y="133.2">8</text>
<text x="31.6" y="138.2">2</text>
<text x="194.4" y="140.8">3</text>
<text x="213.5" y="140.8">6</text>
<text x="31.6" y="148.8">1</text>
<text x="194.4" y="144.7">4</text>
<text x="213.5" y="144.7">5</text>
<text x="31.6" y="151.4">2</text>
<text x="90.7" y="177.5">1</text>
<text x="178" y="177.9">Author:</text>
<text x="187.1" y="177.9">Colton</text>
<text x="195.5" y="177.9">Acosta</text>
<text x="90.7" y="180.1">2</text>
<text x="90.7" y="182.6">3</text>
<text x="90.7" y="185.2">4</text>
<text x="178" y="183.9">Sheet:</text>
<text x="178" y="181.1">Sun</text>
<text x="183.7" y="181.1">Devil</text>
<text x="186.2" y="183.9">/</text>
<text x="190.8" y="181.1">Rocketry</text>
<text x="201.9" y="181.1">Avionics</text>
<text x="90.7" y="187.7">5</text>
<text x="90.7" y="190.2">6</text>
<text x="178" y="186.6">File:</text>
<text x="184" y="186.6">Base-Flight-Computer.kicad_sch</text>
<text x="178" y="196.8">KiCad</text>
<text x="178" y="194">Size:</text>
<text x="184.6" y="194">A4</text>
<text x="185.7" y="196.8">E.D.A.</text>
<text x="194.4" y="196.8">kicad</text>
<text x="200" y="194">Date:</text>
<text x="201.5" y="196.8">7.0.1</text>
<text x="206.9" y="194">2022-12-17</text>
<text x="263" y="194.2">Rev:</text>
<text x="263" y="196.8">Id:</text>
<text x="267" y="196.8">1/1</text>
<text x="269.2" y="194.2">1.0</text>
</g>
<g font-size="1.8" fill="#840000">
<text x="35" y="11.8">1</text>
<text x="85" y="11.8">2</text>
<text x="135" y="11.8">3</text>
<text x="185" y="11.8">4</text>
<text x="235" y="11.8">5</text>
<text x="285" y="11.8">6</text>
<text x="23.2" y="28.7">OSC_IN</text>
<text x="25.8" y="26.2">3.3V</text>
<text x="36.2" y="25">1</text>
<text x="36.2" y="27.6">2</text>
<text x="81.8" y="27.6">32</text>
<text x="81.8" y="25">33</text>
<text x="115.6" y="28.7">3.3V</text>
<text x="150.2" y="25.9">3.3V</text>
<text x="215.1" y="25.9">3.3V</text>
<text x="263.6" y="26.7">3.3V</text>
<text x="10.4" y="35.8">A</text>
<text x="21.5" y="31.3">OSC_OUT</text>
<text x="25.2" y="33.8">NRST</text>
<text x="36.2" y="30.1">3</text>
<text x="36.2" y="32.6">4</text>
<text x="36.2" y="35.2">5</text>
<text x="81.8" y="35.2">29</text>
<text x="81.8" y="32.6">30</text>
<text x="81.8" y="30.1">31</text>
<text x="89.1" y="31.3">BOOT</text>
<text x="89.1" y="33.8">STATUS_B</text>
<text x="194" y="35.6">VIN_SW</text>
<text x="285.4" y="35.8">A</text>
<text x="18.5" y="36.3">VBAT_SENSE</text>
<text x="23.1" y="39.5">~{SWITCH}</text>
<text x="25.1" y="41.4">BEEP</text>
<text x="36.2" y="37.7">6</text>
<text x="36.2" y="40.3">7</text>
<text x="81.8" y="40.3">27</text>
<text x="81.8" y="37.7">28</text>
<text x="89.1" y="41.4">DROGUE</text>
<text x="89.1" y="36.3">STATUS_G</text>
<text x="89.1" y="38.9">STATUS_R</text>
<text x="191" y="39.1" transform="rotate(-90 191 39.1)">5</text>
<text x="221.7" y="39.3" transform="rotate(-90 221.7 39.3)">3</text>
<text x="224.7" y="37.3">~{MAIN_CONT}</text>
<text x="256.6" y="39.7">VIN</text>
<text x="271" y="40.2" transform="rotate(-90 271 40.2)">3</text>
<text x="274.2" y="38.9">~{SWITCH}</text>
<text x="19.6" y="47.1">~{MAIN_CONT}</text>
<text x="25.5" y="44">MAIN</text>
<text x="35.6" y="47.9">10</text>
<text x="36.2" y="42.8">8</text>
<text x="36.2" y="45.3">9</text>
<text x="81.8" y="47.9">24</text>
<text x="81.8" y="45.3">25</text>
<text x="81.8" y="42.8">26</text>
<text x="89.1" y="47.1">~{DROGUE_CONT}</text>
<text x="89.1" y="44">SWO</text>
<text x="191" y="46.8" transform="rotate(-90 191 46.8)">2</text>
<text x="196.9" y="42">1</text>
<text x="206.8" y="43.2">MAIN</text>
<text x="215" y="42.2">1</text>
<text x="221.7" y="46.9" transform="rotate(-90 221.7 46.9)">2</text>
<text x="256.6" y="42.2">VIN_SW</text>
<text x="264.3" y="43.1">1</text>
<text x="271" y="47.8" transform="rotate(-90 271 47.8)">2</text>
<text x="19.5" y="49">FLASH_SCK</text>
<text x="20.8" y="52.2">~{FLASH_SS}</text>
<text x="35.6" y="50.4">11</text>
<text x="35.6" y="53">12</text>
<text x="81.8" y="53">22</text>
<text x="81.8" y="50.4">23</text>
<text x="89.1" y="51.6">SWDIO</text>
<text x="89.1" y="49">SWCLK</text>
<text x="18.6" y="54.1">FLASH_MOSI</text>
<text x="18.6" y="56.7">FLASH_MISO</text>
<text x="35.6" y="55.5">13</text>
<text x="35.6" y="58">14</text>
<text x="81.8" y="58">20</text>
<text x="81.8" y="55.5">21</text>
<text x="89.1" y="59.2">USB_DETECT</text>
<text x="89.1" y="54.1">USB_D+</text>
<text x="89.1" y="56.7">USB_D-</text>
<text x="134.2" y="55.1">3.3V</text>
<text x="23" y="61.7">3.3V</text>
<text x="35.6" y="60.6">15</text>
<text x="35.6" y="63.1">16</text>
<text x="81.8" y="65.7">17</text>
<text x="81.8" y="63.1">18</text>
<text x="81.8" y="60.6">19</text>
<text x="89.1" y="64.3">BP_SDA</text>
<text x="89.1" y="61.7">BP_SCL</text>
<text x="89.1" y="66.8">3.3V</text>
<text x="219.5" y="75.6">3.3V</text>
<text x="258.8" y="82.1">VIN</text>
<text x="267.6" y="80.9">1</text>
<text x="10.3" y="85.8">B</text>
<text x="25.6" y="85.9">3.3V</text>
<text x="95.9" y="88.4">3.3V</text>
<text x="122.3" y="84.7">STATUS_B</text>
<text x="122.3" y="89.8">STATUS_R</text>
<text x="122.3" y="87.3">STATUS_G</text>
<text x="190.9" y="89.8" transform="rotate(-90 190.9 89.8)">5</text>
<text x="195.7" y="86.3">VIN_SW</text>
<text x="225.8" y="88.3" transform="rotate(-90 225.8 88.3)">3</text>
<text x="229.4" y="86.6">~{DROGUE_CONT}</text>
<text x="267.6" y="86">2</text>
<text x="285.3" y="85.8">B</text>
<text x="196.8" y="92.7">1</text>
<text x="207.4" y="93.9">DROGUE</text>
<text x="219" y="91.2">1</text>
<text x="225.8" y="95.9" transform="rotate(-90 225.8 95.9)">2</text>
<text x="258.9" y="94.9">1</text>
<text x="265.7" y="92" transform="rotate(-90 265.7 92)">3</text>
<text x="22.4" y="101.1">BP_SDA</text>
<text x="22.4" y="98.6">BP_SCL</text>
<text x="190.9" y="97.4" transform="rotate(-90 190.9 97.4)">2</text>
<text x="250.9" y="96">BEEP</text>
<text x="265.7" y="99.6" transform="rotate(-90 265.7 99.6)">2</text>
<text x="132.2" y="108.4">5V</text>
<text x="156" y="112.9">USB_DETECT</text>
<text x="135.7" y="118">USB_D+</text>
<text x="135.7" y="115.5">USB_D-</text>
<text x="184.5" y="124.8">3.3V</text>
<text x="31.5" y="128.9">5V</text>
<text x="10.3" y="135.8">C</text>
<text x="98.2" y="133.1">3.3V</text>
<text x="180.8" y="134.9">~{FLASH_SS}</text>
<text x="219.6" y="134.4">3.3V</text>
<text x="285.3" y="135.8">C</text>
<text x="178.7" y="138.2">FLASH_MISO</text>
<text x="185.6" y="142">3.3V</text>
<text x="219.4" y="142">FLASH_SCK</text>
<text x="219.5" y="138.2">3.3V</text>
<text x="240" y="139.1">OSC_IN</text>
<text x="270" y="139.1">OSC_OUT</text>
<text x="219.2" y="145.8">FLASH_MOSI</text>
<text x="51.1" y="150">VIN</text>
<text x="128.3" y="150.5">3.3V</text>
<text x="149.4" y="150.5">BOOT</text>
<text x="74.8" y="166.8">3.3V</text>
<text x="73.1" y="178.7">3.3V</text>
<text x="124.8" y="175">VIN</text>
<text x="148.5" y="175">VBAT_SENSE</text>
<text x="10.3" y="185.8">D</text>
<text x="71" y="183.8">SWCLK</text>
<text x="71.3" y="181.3">SWDIO</text>
<text x="285.3" y="185.8">D</text>
<text x="72.4" y="188.9">NRST</text>
<text x="73.2" y="186.3">SWO</text>
<text x="35" y="199.8">1</text>
<text x="85" y="199.8">2</text>
<text x="135" y="199.8">3</text>
<text x="185" y="199.8">4</text>
<text x="235" y="199.8">5</text>
<text x="285" y="199.8">6</text>
</g>
<g font-size="1.8" fill="#008484">
<text x="40.9" y="26.1">VDD</text>
<text x="40.9" y="28.6">PF0-OSC_IN</text>
<text x="66.6" y="26.1">Exposed_Pad</text>
<text x="75.4" y="28.6">VSS</text>
<text x="40.9" y="31.2">PF1-OSC_OUT</text>
<text x="40.9" y="33.7">PG10-NRST</text>
<text x="67.4" y="31.2">PB8-BOOT0</text>
<text x="75.1" y="33.7">PB7</text>
<text x="115.2" y="33.5">0.1uF</text>
<text x="117.7" y="31.4">C1</text>
<text x="125.1" y="33.5">0.1uF</text>
<text x="127.9" y="31.4">C2</text>
<text x="135.5" y="33.5">4.7uF</text>
<text x="138.1" y="31.7">C3</text>
<text x="153.6" y="31.8">C4</text>
<text x="153.6" y="33.7">10nF</text>
<text x="165.7" y="31.8">C5</text>
<text x="165.7" y="33.7">1uF</text>
<text x="223.8" y="30.5">R1</text>
<text x="223.8" y="32.5">10k</text>
<text x="272.9" y="33.1">R18</text>
<text x="272.9" y="35">10k</text>
<text x="40.9" y="36.3">PA0</text>
<text x="40.9" y="38.8">PA1</text>
<text x="40.9" y="41.3">PA2</text>
<text x="75.1" y="41.3">PB4</text>
<text x="75.1" y="38.8">PB5</text>
<text x="75.1" y="36.3">PB6</text>
<text x="40.9" y="43.9">PA3</text>
<text x="40.9" y="46.4">PA4</text>
<text x="74.1" y="46.4">PA15</text>
<text x="75.1" y="43.9">PB3</text>
<text x="185.9" y="43.6">Q1</text>
<text x="194.7" y="46.8">C6</text>
<text x="205.5" y="46.8">R2</text>
<text x="224.7" y="43.7">Q2</text>
<text x="273.9" y="44.6">Q5</text>
<text x="40.9" y="49">PA5</text>
<text x="40.9" y="51.5">PA6</text>
<text x="74.1" y="51.5">PA13</text>
<text x="74.1" y="49">PA14</text>
<text x="193.7" y="48.8">1uF</text>
<text x="205.5" y="49.2">100k</text>
<text x="215.1" y="48.6">R3</text>
<text x="215.1" y="50.5">100k</text>
<text x="255.6" y="48.6">R20</text>
<text x="255.6" y="50.5">100k</text>
<text x="40.9" y="54">PA7</text>
<text x="40.9" y="56.6">PB0</text>
<text x="40.9" y="59.1">VSSA</text>
<text x="74.1" y="59.1">PA10</text>
<text x="74.1" y="56.6">PA11</text>
<text x="74.1" y="54">PA12</text>
<text x="144.3" y="59.9">D1</text>
<text x="40.9" y="61.7">VDDA</text>
<text x="40.9" y="64.2">VSS</text>
<text x="75.3" y="64.2">PA8</text>
<text x="75.3" y="61.7">PA9</text>
<text x="75.2" y="66.7">VDD</text>
<text x="136.5" y="77.7">R4</text>
<text x="144.1" y="77.7">R5</text>
<text x="151.7" y="77.7">R6</text>
<text x="136.5" y="79.6">82</text>
<text x="144.1" y="79.6">82</text>
<text x="151.7" y="79.6">240</text>
<text x="227.8" y="80.3">R7</text>
<text x="227.8" y="82.2">10k</text>
<text x="268.9" y="79.4">BZ1</text>
<text x="58.9" y="84.5">U2</text>
<text x="27.4" y="93.2">4.7k</text>
<text x="27.9" y="90.6">R12</text>
<text x="34.8" y="93.2">4.7k</text>
<text x="35.3" y="90.6">R13</text>
<text x="83.1" y="93.3">C8</text>
<text x="83.1" y="95.2">0.1uF</text>
<text x="93.5" y="93.3">C9</text>
<text x="93.5" y="95.2">0.1uF</text>
<text x="185.8" y="94.2">Q4</text>
<text x="228.7" y="92.7">Q3</text>
<text x="193.8" y="100.5">1uF</text>
<text x="194.8" y="98.1">C7</text>
<text x="206.4" y="99.1">R10</text>
<text x="206.4" y="101">100k</text>
<text x="218.8" y="98.7">R9</text>
<text x="218.8" y="100.7">100k</text>
<text x="268.6" y="96.4">Q6</text>
<text x="57" y="107.4">BMP390</text>
<text x="121" y="109.1">P2</text>
<text x="145.5" y="110.6">R8</text>
<text x="144.7" y="115.1">100k</text>
<text x="154.2" y="117.3">R11</text>
<text x="154.2" y="119.2">200k</text>
<text x="67.8" y="129.5">U3</text>
<text x="194.4" y="127.3">R17</text>
<text x="194.4" y="129.5">10k</text>
<text x="76.5" y="138">C13</text>
<text x="257.4" y="135.3">Y1</text>
<text x="57.9" y="138.2">C12</text>
<text x="57.9" y="140.2">1uF</text>
<text x="76.5" y="140.1">1uF</text>
<text x="90.9" y="146.4">R16</text>
<text x="90.9" y="148.3">240</text>
<text x="139.8" y="147.6">J1</text>
<text x="254" y="145.3">C10</text>
<text x="254" y="147.3">4pF</text>
<text x="268.6" y="145.3">C11</text>
<text x="268.6" y="147.3">4pF</text>
<text x="218.5" y="150.2">R19</text>
<text x="218.5" y="152.1">10k</text>
<text x="77.2" y="173.4">100k</text>
<text x="78.1" y="171.5">R14</text>
<text x="89.6" y="171.6">R15</text>
<text x="89.6" y="173.6">100k</text>
<text x="135" y="172.5">R21</text>
<text x="135.1" y="177.2">39k</text>
<text x="146.2" y="181">R22</text>
<text x="146.2" y="183">10k</text>
</g>
<g font-size="1.8" fill="#0000c2">
<text x="129.2" y="26.2">Digital</text>
<text x="158.4" y="26.2">Analog</text>
<text x="141.6" y="108.2">Power</text>
<text x="148.3" y="108.2">Detector</text>
<text x="28.1" y="123.3">Source</text>
<text x="35.6" y="123.3">Selector</text>
<text x="26" y="128.9">USB</text>
<text x="18.4" y="132.5">LiPo</text>
<text x="23.6" y="132.5">Connector</text>
<text x="93.5" y="136.4">3.3V</text>
<text x="98.7" y="136.4">Supply</text>
<text x="93.5" y="138.5">Indication</text>
<text x="17.9" y="145.3">Screw</text>
<text x="24.5" y="145.3">Terminal</text>
</g>
<g font-size="1.4" fill="#840000">
<text x="136.9" y="67.2" transform="rotate(-90 136.9 67.2)">BLUE</text>
<text x="144.6" y="67.2" transform="rotate(-90 144.6 67.2)">GREEN</text>
<text x="152.2" y="67.2" transform="rotate(-90 152.2 67.2)">RED</text>
<text x="71.8" y="87.2">10</text>
<text x="72.3" y="89.8">1</text>
<text x="46.9" y="92.3">6</text>
<text x="46.9" y="97.4">2</text>
<text x="46.9" y="99.9">4</text>
<text x="72.3" y="101.2">3</text>
<text x="72.3" y="97.4">7</text>
<text x="46.9" y="102.5">5</text>
<text x="72.3" y="103.1">8</text>
<text x="72.3" y="105">9</text>
<text x="129.3" y="111.8">1</text>
<text x="129.3" y="114.3">2</text>
<text x="129.3" y="116.8">3</text>
<text x="129.3" y="119.4">4</text>
<text x="129.3" y="121.9">5</text>
<text x="60.9" y="132">3</text>
<text x="76.1" y="132">1</text>
<text x="68.8" y="139.1" transform="rotate(-90 68.8 139.1)">2</text>
<text x="27.6" y="170">1</text>
<text x="50.4" y="169.6">1</text>
<text x="27.3" y="184.2">1</text>
<text x="50.5" y="184.5">1</text>
</g>
<g font-size="1.4" fill="#008484">
<text x="66.3" y="88.2">VDD</text>
<text x="51.1" y="93.3">CSB</text>
<text x="64.7" y="90.7">VDDIO</text>
<text x="51.1" y="98.4">SCK</text>
<text x="51.1" y="100.9">SDI</text>
<text x="66.8" y="98.4">INT</text>
<text x="51.1" y="103.4">SDO</text>
<text x="66.4" y="102.2">VSS</text>
<text x="66.4" y="104.1">VSS</text>
<text x="66.4" y="106">VSS</text>
<text x="123.3" y="112.7">VCC</text>
<text x="123.9" y="115.3">D-</text>
<text x="123.9" y="117.8">D+</text>
<text x="123.1" y="122.9">GND</text>
<text x="124.7" y="120.3">ID</text>
<text x="63.8" y="132.9">VIN</text>
<text x="69.8" y="136.3" transform="rotate(-90 69.8 136.3)">GND</text>
<text x="70.5" y="132.9">VOUT</text>
</g>
<g font-size=".7" fill="#008484">
<text x="123.6" y="125.1">SHIELD</text>
<text x="123.6" y="126.9">SHIELD</text>
</g>
<g font-size=".7" fill="#840000">
<text x="129.4" y="124.5">S2</text>
<text x="129.4" y="126.2">S1</text>
</g>
</svg>
